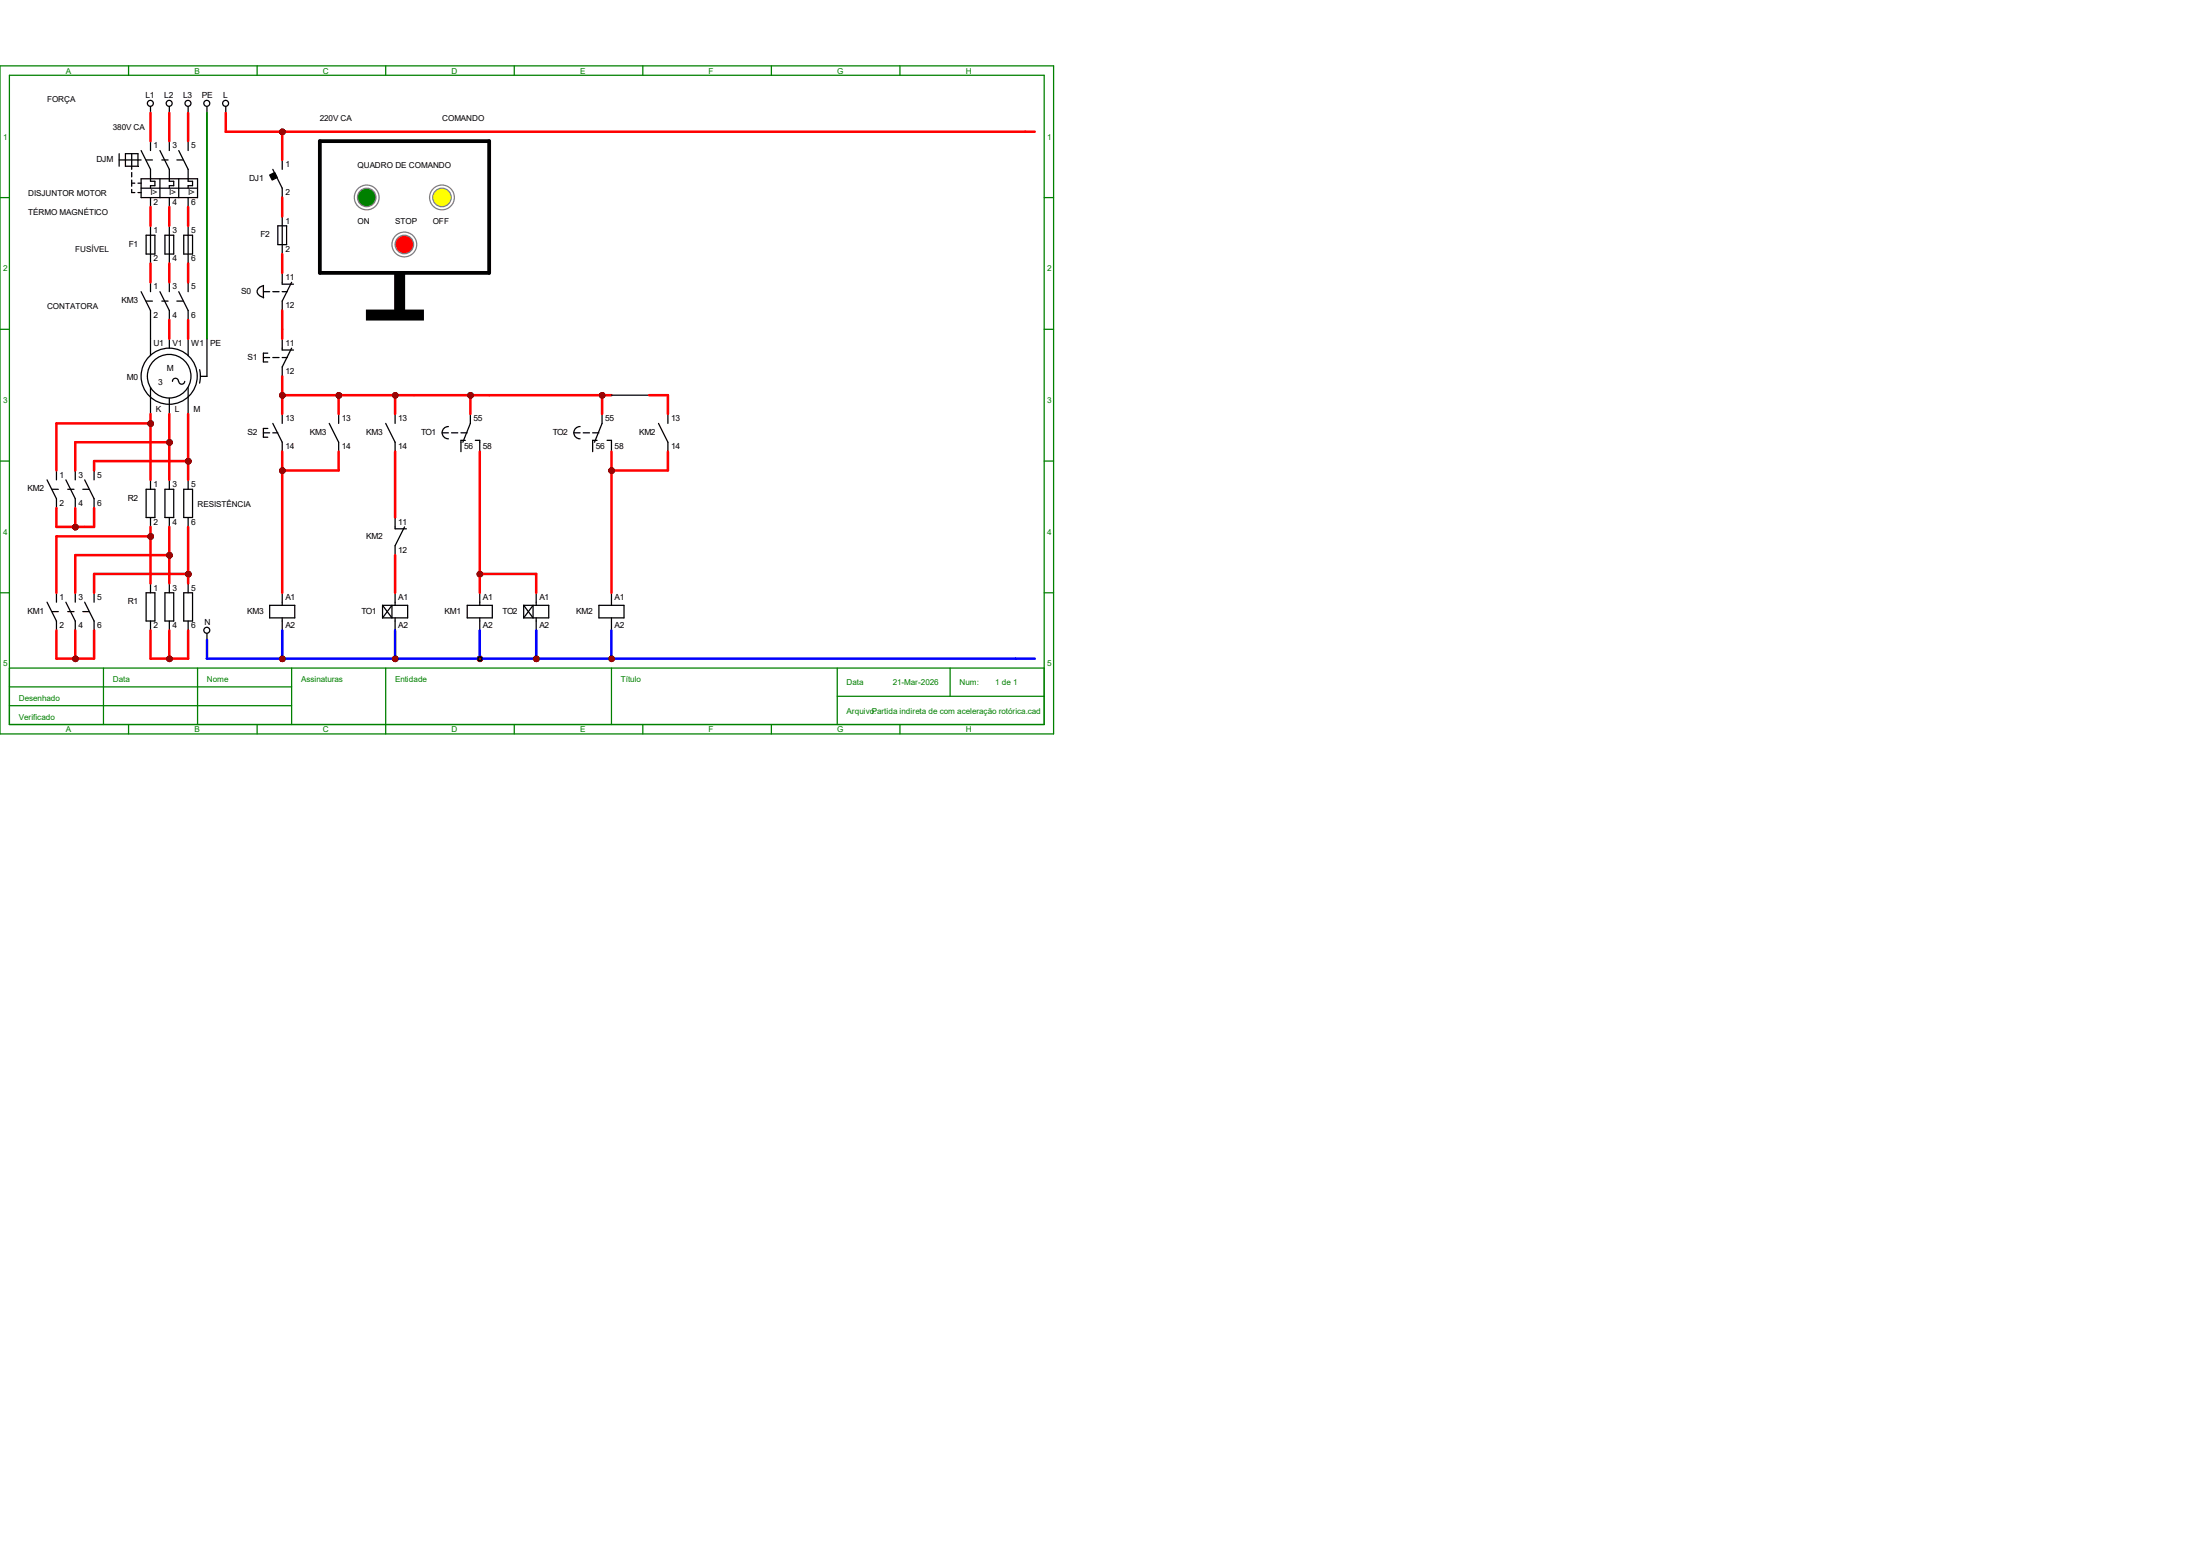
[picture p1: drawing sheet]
<svg xmlns="http://www.w3.org/2000/svg" width="297mm" height="210mm" viewBox="0 0 297 210" stroke-linecap="round" stroke-linejoin="round" font-family="sans-serif">
<g fill="none" stroke="#008000" stroke-width=".17">
<path d="M0 8.9h142.2v90.2h-142.2zM1.3 10.2h139.7v87.6h-139.7zM17.4 8.9v1.3M34.7 8.9v1.3M52.1 8.9v1.3M69.4 8.9v1.3M86.8 8.9v1.3M104.1 8.9v1.3M121.5 8.9v1.3M0 26.7h1.3M141 26.7h1.2M0 44.4h1.3"/>
<path d="M141 44.4h1.2M0 62.2h1.3M141 62.2h1.2M0 80h1.3M1.3 90.2h139.7M1.3 92.7h38.1M1.3 95.2h38.1M14 90.2v7.6M17.4 97.8v1.3M26.7 90.2v7.6M34.7 97.8v1.3M39.4 90.2v7.6"/>
<path d="M52.1 90.2v8.9M69.4 97.8v1.3M82.5 90.2v7.6M86.8 97.8v1.3M104.1 97.8v1.3M113 94h28M113 90.2v7.6M121.5 97.8v1.3M128.3 90.2v3.8M141 80h1.2"/>
</g>
<g fill="none" stroke="#000" stroke-width=".17">
<path d="M20.3 14.4v.8M20.3 19v1.3M22.9 14.4v.8M22.9 19v1.3M25.4 14.4v.8M25.4 19v1.3M27.9 14.4v.8M16.1 20.7v1.7M16.1 21.6h2.9M16.9 20.7h1.7v1.7h-1.7zM17.8 20.7v2.2M17.8 23.3v.6"/>
<path d="M17.8 24.3v.8M17.8 25.6v.4h.4M17.8 24.7h.4M18.6 24.7h.4M18.6 26h.4M19 20.3l1.3 2.6v1.6h.6v.6h-.6v.3M19 39.4l1.3 2.5v1.3M19 24.1h7.7v2.6h-7.7zM19 25.4h7.7M19.7 31.7h1.2v2.6h-1.2zM19.7 21.6h.9M20.3 26.7v1.2"/>
<path d="M20.3 30.5v5.1M20.3 38.1v1.3M21.6 20.3l1.3 2.6v1.6h.6v.6h-.6v.3M21.6 39.4l1.3 2.5v1.3M21.6 24.1v2.6M21.8 21.6h.9M22.3 31.7h1.2v2.6h-1.2zM22.9 26.7v1.2M22.9 30.5v5.1M22.9 38.1v1.3M23.9 21.6h.8M24.1 20.3l1.3 2.6v1.6h.6v.6h-.6v.3"/>
<path d="M24.1 39.4l1.3 2.5v1.3M24.1 24.1v2.6M24.8 31.7h1.2v2.6h-1.2zM25.4 26.7v1.2M25.4 30.5v5.1M25.4 38.1v1.3M19.7 40.6h.9M20.3 45.7v2.3M20.3 52.3v3.6M21.8 40.6h.9M22.9 45.7v1.3M22.9 53.8v2.1"/>
<path d="M23.9 40.6h.8M24.1 51.5a.4 .4 0 0 0-.4-.4 .4 .4 0 0 0-.4 .4M24.9 51.5a.4 .4 0 0 1-.4 .4 .4 .4 0 0 1-.4-.4M25.4 45.7v2.3M25.4 52.3v3.6M27 49.9l.1 .9-.2 .9M27.9 45.7v5.1h-.8M6.3 64.8l1.3 2.5v1.3M7 66h.9M7.6 63.5v1.3M8.9 64.8l1.3 2.5v1.3M9.1 66h.9"/>
<path d="M10.2 63.5v1.3M11.2 66h.8M11.4 64.8l1.3 2.5v1.3M12.7 63.5v1.3M19.7 66h1.2v3.8h-1.2zM20.3 64.8v1.2M20.3 69.8v1.3M20.3 78.7v1.3M22.3 66h1.2v3.8h-1.2zM22.9 64.8v1.2M22.9 69.8v1.3M22.9 78.7v1.3"/>
<path d="M24.8 66h1.2v3.8h-1.2zM25.4 64.8v1.2M25.4 69.8v1.3M25.4 78.7v1.3M6.3 81.3l1.3 2.5v1.3M7 82.5h.9M7.6 80v1.3M8.9 81.3l1.3 2.5v1.3M9.1 82.5h.9M10.2 80v1.3M11.2 82.5h.8M11.4 81.3l1.3 2.5v1.3"/>
<path d="M12.7 80v1.3M19.7 80h1.2v3.8h-1.2zM20.3 83.8v1.3M22.3 80h1.2v3.8h-1.2zM22.9 83.8v1.3M24.8 80h1.2v3.8h-1.2zM25.4 83.8v1.3"/>
<circle cx="20.3" cy="13.9" r=".4"/>
<circle cx="22.8" cy="13.9" r=".4"/>
<circle cx="25.4" cy="13.9" r=".4"/>
<circle cx="27.9" cy="13.9" r=".4"/>
<circle cx="22.8" cy="50.8" r="2.94"/>
<circle cx="22.8" cy="50.8" r="3.8"/>
</g>
<g fill="#f00" stroke="#800000" stroke-width=".17">
<circle cx="22.9" cy="88.9" r=".28"/>
<circle cx="25.4" cy="77.5" r=".28"/>
<circle cx="22.9" cy="75" r=".28"/>
<circle cx="20.3" cy="72.4" r=".28"/>
<circle cx="10.2" cy="88.9" r=".28"/>
<circle cx="25.4" cy="62.3" r=".28"/>
<circle cx="22.9" cy="59.7" r=".28"/>
<circle cx="20.3" cy="57.2" r=".28"/>
<circle cx="10.2" cy="71.1" r=".28"/>
</g>
<g fill="none" stroke="#000" stroke-width=".17">
<path d="M30.5 14.4v.8M35.6 39.4h.8M35.6 38.5v1.7M35.6 38.6a.85 .85 0 0 0-.8 1l.4 .4 .4 .1M36.8 22.9l1.3 2.5v1.3M36.8 39.4h.9M37.5 30.5h1.2v2.5h-1.2zM38.1 21.6v1.3M38.1 29.2v5.1M38.1 36.8v1.6h1.5M38.1 39.4h.7M39.4 38.1l-1.3 2.5v1.3"/>
<path d="M35.6 48.3h.8M35.6 58.4h.8M36.2 47.7h-.6v1.2h.6M36.2 57.8h-.6v1.2h.6M36.8 57.1l1.3 2.6v1.3M36.8 48.3h.9M36.8 58.4h.7M38.1 45.7v1.5h1.5M38.1 55.9v1.2M38.1 48.3h.7M39.4 47l-1.3 2.5v1.3M44.4 57.1l1.3 2.6v1.3"/>
<path d="M45.7 55.9v1.2M52.1 57.1l1.2 2.6v1.3M53.3 55.9v1.2M59.7 58.4h.8M60.5 57.6a.83 .83 0 0 0-.8 .8 .83 .83 0 0 0 .8 .8M61 58.4h.8M62.2 58.4h.9M62.8 59.4h-.6v1.6M63.5 55.9v1.2l-1 2.6M64.2 59.4h.6v1.6M77.5 58.4h.8M78.3 57.6a.83 .83 0 0 0-.8 .8 .83 .83 0 0 0 .8 .8"/>
<path d="M78.7 58.4h.9M80 58.4h.9M80.6 59.4h-.6v1.6M81.3 55.9v1.2l-1 2.6M82 59.4h.5v1.6M88.9 57.1l1.3 2.6v1.3M90.2 55.9v1.2M53.3 69.8v1.6h1.6M54.6 71.1l-1.3 2.6v1.2M27.9 85.5v.9M36.4 81.7h3.4v1.7h-3.4zM38.1 80v1.7"/>
<path d="M38.1 83.4v1.7M51.6 81.7h3.4v1.7h-3.4M51.6 81.7v1.7M51.6 81.7l1.3 1.7v-1.7l-1.3 1.7M53.3 80v1.7M53.3 83.4v1.7M63.1 81.7h3.4v1.7h-3.4zM64.8 80v1.7M64.8 83.4v1.7M70.7 81.7h3.4v1.7h-3.4M70.7 81.7v1.7M70.7 81.7l1.3 1.7v-1.7l-1.3 1.7"/>
<path d="M72.4 80v1.7M72.4 83.4v1.7M80.9 81.7h3.3v1.7h-3.3zM82.5 80v1.7M82.5 83.4v1.7"/>
<circle cx="30.5" cy="13.9" r=".4"/>
<circle cx="27.9" cy="85.1" r=".4"/>
</g>
<path d="M36.4 23.6l.7-.3 .3 .7-.7 .3z" fill-rule="evenodd" fill="#000" stroke="#000" stroke-width=".17"/>
<g fill="#f00" stroke="#800000" stroke-width=".17">
<circle cx="38.1" cy="17.8" r=".28"/>
<circle cx="38.1" cy="53.4" r=".28"/>
<circle cx="38.1" cy="63.5" r=".28"/>
<circle cx="38.1" cy="88.9" r=".28"/>
<circle cx="53.4" cy="88.9" r=".28"/>
<circle cx="64.8" cy="77.5" r=".28"/>
<circle cx="64.8" cy="88.9" r=".28"/>
<circle cx="72.4" cy="88.9" r=".28"/>
<circle cx="82.6" cy="63.5" r=".28"/>
<circle cx="82.6" cy="88.9" r=".28"/>
<circle cx="45.7" cy="53.4" r=".28"/>
<circle cx="53.4" cy="53.4" r=".28"/>
<circle cx="63.5" cy="53.4" r=".28"/>
<circle cx="81.3" cy="53.4" r=".28"/>
</g>
<circle cx="49.5" cy="26.6" r="1.67" fill="none" stroke="#808080" stroke-width=".17"/>
<circle cx="49.5" cy="26.6" r="1.25" fill="#008000" stroke="#808080" stroke-width=".17"/>
<circle cx="59.7" cy="26.6" r="1.67" fill="none" stroke="#808080" stroke-width=".17"/>
<circle cx="59.7" cy="26.6" r="1.25" fill="#ff0" stroke="#808080" stroke-width=".17"/>
<circle cx="54.6" cy="33" r="1.67" fill="none" stroke="#808080" stroke-width=".17"/>
<circle cx="54.6" cy="33" r="1.25" fill="#f00" stroke="#808080" stroke-width=".17"/>
<path d="M43.2 19h22.8v17.8h-22.8z" fill="none" stroke="#000" stroke-width=".51"/>
<g fill="#000" stroke="#000" stroke-width=".25">
<path d="M53.3 36.8h1.3v5.1h-1.3z" fill-rule="evenodd"/>
<path d="M49.5 41.9h7.6v1.2h-7.6z" fill-rule="evenodd"/>
</g>
<g fill="#f00" stroke="#800000" stroke-width=".34">
<circle cx="22.9" cy="88.9" r=".28"/>
<circle cx="25.4" cy="77.5" r=".28"/>
<circle cx="22.9" cy="75" r=".28"/>
<circle cx="20.3" cy="72.4" r=".28"/>
<circle cx="10.2" cy="88.9" r=".28"/>
<circle cx="25.4" cy="62.3" r=".28"/>
<circle cx="22.9" cy="59.7" r=".28"/>
<circle cx="20.3" cy="57.2" r=".28"/>
<circle cx="10.2" cy="71.1" r=".28"/>
<circle cx="38.1" cy="17.8" r=".28"/>
<circle cx="38.1" cy="53.4" r=".28"/>
<circle cx="38.1" cy="63.5" r=".28"/>
<circle cx="38.1" cy="88.9" r=".28"/>
<circle cx="53.4" cy="88.9" r=".28"/>
<circle cx="64.8" cy="77.5" r=".28"/>
<circle cx="64.8" cy="88.9" r=".28"/>
<circle cx="72.4" cy="88.9" r=".28"/>
<circle cx="82.6" cy="63.5" r=".28"/>
<circle cx="82.6" cy="88.9" r=".28"/>
<circle cx="45.7" cy="53.4" r=".28"/>
<circle cx="53.4" cy="53.4" r=".28"/>
<circle cx="63.5" cy="53.4" r=".28"/>
<circle cx="81.3" cy="53.4" r=".28"/>
</g>
<g fill="#f00" stroke="#000" stroke-width=".17">
<circle cx="82.6" cy="88.9" r=".28"/>
<circle cx="53.4" cy="53.4" r=".28"/>
</g>
<g fill="none" stroke="#f00" stroke-width=".34">
<path d="M20.3 15.2v3.8M22.9 15.2v3.8M25.4 15.2v3.8M30.5 15.2v2.6h109.2M38.1 17.8v3.8M20.3 27.9v2.6M20.3 35.6v2.5M22.9 27.9v2.6M22.9 35.6v2.5M25.4 27.9v2.6M25.4 35.6v2.5M38.1 26.7v2.5"/>
<path d="M38.1 34.3v2.5M20.3 55.9v8.9M20.3 57.1h-12.7v6.4M22.9 43.2v2.5M22.9 55.9v8.9M22.9 59.7h-12.7v3.8M25.4 43.2v2.5M25.4 55.9v8.9M38.1 41.9v3.8M38.1 50.8v5.1M38.1 53.3h44.4M45.7 53.3v2.6"/>
<path d="M53.3 53.3v2.6M63.5 53.3v2.6M81.3 53.3v2.6M90.2 53.3v2.6M7.6 68.6v2.5h5.1v-2.5M10.2 68.6v2.5M20.3 71.1v7.6M20.3 72.4h-12.7v7.6M22.9 71.1v7.6M22.9 74.9h-12.7v5.1M25.4 71.1v7.6M25.4 62.2h-12.7v1.3"/>
<path d="M25.4 77.5h-12.7v2.5M38.1 61v19M45.7 61v2.5h-7.6M53.3 61v8.8M53.3 74.9v5.1M64.8 77.5h7.6v2.5M64.8 61v19M82.5 61v19M90.2 61v2.5h-7.7M7.6 85.1v3.8h5.1v-3.8M10.2 85.1v3.8M20.3 85.1v3.8h5.1v-3.8"/>
<path d="M22.9 85.1v3.8"/>
</g>
<path d="M20.3 43.2v2.5" fill="none" stroke="#000" stroke-width=".17"/>
<g fill="#800000" stroke="#800000" stroke-width=".34">
<circle cx="22.9" cy="88.9" r=".28"/>
<circle cx="25.4" cy="77.5" r=".28"/>
<circle cx="22.9" cy="75" r=".28"/>
<circle cx="20.3" cy="72.4" r=".28"/>
<circle cx="10.2" cy="88.9" r=".28"/>
<circle cx="25.4" cy="62.3" r=".28"/>
<circle cx="22.9" cy="59.7" r=".28"/>
<circle cx="20.3" cy="57.2" r=".28"/>
<circle cx="10.2" cy="71.1" r=".28"/>
<circle cx="38.1" cy="17.8" r=".28"/>
<circle cx="38.1" cy="53.4" r=".28"/>
<circle cx="38.1" cy="63.5" r=".28"/>
<circle cx="38.1" cy="88.9" r=".28"/>
<circle cx="53.4" cy="88.9" r=".28"/>
<circle cx="64.8" cy="77.5" r=".28"/>
</g>
<path d="M27.9 15.2v30.5" fill="none" stroke="#008000" stroke-width=".25"/>
<path d="M27.9 86.4v2.5h111.8M38.1 85.1v3.8M53.3 85.1v3.8M64.8 85.1v3.8M72.4 85.1v3.8M82.5 85.1v3.8" fill="none" stroke="#00f" stroke-width=".34"/>
<circle cx="64.8" cy="88.9" r=".28" fill="#800000" stroke="#000" stroke-width=".17"/>
<g fill="#800000" stroke="#800000" stroke-width=".34">
<circle cx="72.4" cy="88.9" r=".28"/>
<circle cx="82.6" cy="63.5" r=".28"/>
<circle cx="82.6" cy="88.9" r=".28"/>
<circle cx="45.7" cy="53.4" r=".28"/>
<circle cx="53.4" cy="53.4" r=".28"/>
<circle cx="63.5" cy="53.4" r=".28"/>
<circle cx="81.3" cy="53.4" r=".28"/>
</g>
<path d="M82.5 53.3h5.1" fill="none" stroke="#000" stroke-width=".17"/>
<path d="M87.6 53.3h2.6" fill="none" stroke="#f00" stroke-width=".34"/>
<g font-size="1.1" fill="#008000">
<text x="8.9" y="9.9">A</text>
<text x="26.2" y="9.9">B</text>
<text x="43.6" y="9.9">C</text>
<text x="61" y="9.9">D</text>
<text x="78.3" y="9.9">E</text>
<text x="95.7" y="9.9">F</text>
<text x="113" y="9.9">G</text>
<text x="130.4" y="9.9">H</text>
<text x=".4" y="18.8">1</text>
<text x="141.4" y="18.8">1</text>
<text x=".4" y="36.6">2</text>
<text x="141.4" y="36.6">2</text>
<text x=".4" y="54.4">3</text>
<text x="141.4" y="54.4">3</text>
<text x=".4" y="72.2">4</text>
<text x="141.4" y="72.2">4</text>
<text x=".4" y="90">5</text>
<text x="141.4" y="90">5</text>
<text x="2.5" y="94.6">Desenhado</text>
<text x="15.2" y="92.1">Data</text>
<text x="27.9" y="92.1">Nome</text>
<text x="40.6" y="92.1">Assinaturas</text>
<text x="53.3" y="92.1">Entidade</text>
<text x="83.8" y="92.1">Título</text>
<text x="114.3" y="92.5">Data</text>
<text x="120.5" y="92.5">21-Mar-2026</text>
<text x="129.5" y="92.5">Num:</text>
<text x="134.4" y="92.5">1 de 1</text>
<text x="2.5" y="97.2">Verificado</text>
<text x="8.9" y="98.8">A</text>
<text x="26.2" y="98.8">B</text>
<text x="43.6" y="98.8">C</text>
<text x="61" y="98.8">D</text>
<text x="78.3" y="98.8">E</text>
<text x="95.7" y="98.8">F</text>
<text x="113" y="98.8">G</text>
<text x="114.3" y="96.3">Arquivo:</text>
<text x="117.7" y="96.3">Partida indireta de com aceleração rotórica.cad</text>
<text x="130.4" y="98.8">H</text>
</g>
<g font-size="1.1">
<text x="6.3" y="13.8">FORÇA</text>
<text x="15.2" y="17.6">380V CA</text>
<text x="19.6" y="13.3">L1</text>
<text x="22.2" y="13.3">L2</text>
<text x="24.7" y="13.3">L3</text>
<text x="27.3" y="13.3">PE</text>
<text x="30.1" y="13.3">L</text>
<text x="43.2" y="16.3">220V CA</text>
<text x="59.7" y="16.3">COMANDO</text>
<text x="13" y="21.9">DJM</text>
<text x="20.7" y="20">1</text>
<text x="23.3" y="20">3</text>
<text x="25.8" y="20">5</text>
<text x="38.5" y="22.6">1</text>
<text x="48.3" y="22.6">QUADRO DE COMANDO</text>
<text x="3.8" y="26.5">DISJUNTOR MOTOR</text>
<text x="3.8" y="29">TÉRMO MAGNÉTICO</text>
<text x="20.3" y="26.4">I&gt;</text>
<text x="20.7" y="27.6">2</text>
<text x="22.9" y="26.4">I&gt;</text>
<text x="23.3" y="27.6">4</text>
<text x="25.4" y="26.4">I&gt;</text>
<text x="25.8" y="27.6">6</text>
<text x="33.7" y="24.4">DJ1</text>
<text x="38.5" y="26.4">2</text>
<text x="10.2" y="34.1">FUSÍVEL</text>
<text x="17.4" y="33.3">F1</text>
<text x="20.7" y="31.5">1</text>
<text x="20.7" y="35.3">2</text>
<text x="23.3" y="31.5">3</text>
<text x="23.3" y="35.3">4</text>
<text x="25.8" y="31.5">5</text>
<text x="25.8" y="35.3">6</text>
<text x="35.2" y="32">F2</text>
<text x="38.5" y="30.2">1</text>
<text x="38.5" y="34">2</text>
<text x="48.3" y="30.3">ON</text>
<text x="53.3" y="30.3">STOP</text>
<text x="58.4" y="30.3">OFF</text>
<text x="6.3" y="41.7">CONTATORA</text>
<text x="16.4" y="40.9">KM3</text>
<text x="20.7" y="39.1">1</text>
<text x="23.3" y="39.1">3</text>
<text x="25.8" y="39.1">5</text>
<text x="32.6" y="39.7">S0</text>
<text x="38.5" y="37.8">11</text>
<text x="38.5" y="41.6">12</text>
<text x="20.7" y="46.7">U1</text>
<text x="20.7" y="42.9">2</text>
<text x="23.3" y="46.7">V1</text>
<text x="23.3" y="42.9">4</text>
<text x="25.8" y="46.7">W1</text>
<text x="25.8" y="42.9">6</text>
<text x="28.4" y="46.7">PE</text>
<text x="38.5" y="46.7">11</text>
<text x="17.1" y="51.4">M0</text>
<text x="21.3" y="51.9">3</text>
<text x="22.5" y="50.1">M</text>
<text x="33.4" y="48.6">S1</text>
<text x="38.5" y="50.5">12</text>
<text x="21" y="55.6">K</text>
<text x="23.6" y="55.6">L</text>
<text x="26.1" y="55.6">M</text>
<text x="33.4" y="58.7">S2</text>
<text x="38.5" y="56.9">13</text>
<text x="41.8" y="58.7">KM3</text>
<text x="46.1" y="56.9">13</text>
<text x="49.4" y="58.7">KM3</text>
<text x="53.8" y="56.9">13</text>
<text x="56.9" y="58.7">TO1</text>
<text x="63.9" y="56.9">55</text>
<text x="74.6" y="58.7">TO2</text>
<text x="81.7" y="56.9">55</text>
<text x="86.3" y="58.7">KM2</text>
<text x="90.6" y="56.9">13</text>
<text x="8" y="64.5">1</text>
<text x="10.6" y="64.5">3</text>
<text x="13.1" y="64.5">5</text>
<text x="20.7" y="65.7">1</text>
<text x="23.3" y="65.7">3</text>
<text x="25.8" y="65.7">5</text>
<text x="38.5" y="60.7">14</text>
<text x="46.1" y="60.7">14</text>
<text x="53.8" y="60.7">14</text>
<text x="62.7" y="60.7">56</text>
<text x="65.2" y="60.7">58</text>
<text x="80.4" y="60.7">56</text>
<text x="83" y="60.7">58</text>
<text x="90.6" y="60.7">14</text>
<text x="3.7" y="66.3">KM2</text>
<text x="8" y="68.3">2</text>
<text x="10.6" y="68.3">4</text>
<text x="13.1" y="68.3">6</text>
<text x="17.3" y="67.6">R2</text>
<text x="20.7" y="70.8">2</text>
<text x="23.3" y="70.8">4</text>
<text x="25.8" y="70.8">6</text>
<text x="26.7" y="68.4">RESISTÊNCIA</text>
<text x="53.8" y="70.8">11</text>
<text x="49.4" y="72.7">KM2</text>
<text x="53.8" y="74.6">12</text>
<text x="3.7" y="82.8">KM1</text>
<text x="8" y="81">1</text>
<text x="10.6" y="81">3</text>
<text x="13.1" y="81">5</text>
<text x="17.3" y="81.6">R1</text>
<text x="20.7" y="79.7">1</text>
<text x="23.3" y="79.7">3</text>
<text x="25.8" y="79.7">5</text>
<text x="33.4" y="82.8">KM3</text>
<text x="38.5" y="81">A1</text>
<text x="48.8" y="82.8">TO1</text>
<text x="53.8" y="81">A1</text>
<text x="60" y="82.8">KM1</text>
<text x="65.2" y="81">A1</text>
<text x="67.9" y="82.8">TO2</text>
<text x="72.8" y="81">A1</text>
<text x="77.8" y="82.8">KM2</text>
<text x="83" y="81">A1</text>
<text x="8" y="84.8">2</text>
<text x="10.6" y="84.8">4</text>
<text x="13.1" y="84.8">6</text>
<text x="20.7" y="84.8">2</text>
<text x="23.3" y="84.8">4</text>
<text x="25.8" y="84.8">6</text>
<text x="27.6" y="84.4">N</text>
<text x="38.5" y="84.8">A2</text>
<text x="53.8" y="84.8">A2</text>
<text x="65.2" y="84.8">A2</text>
<text x="72.8" y="84.8">A2</text>
<text x="83" y="84.8">A2</text>
</g>
</svg>
